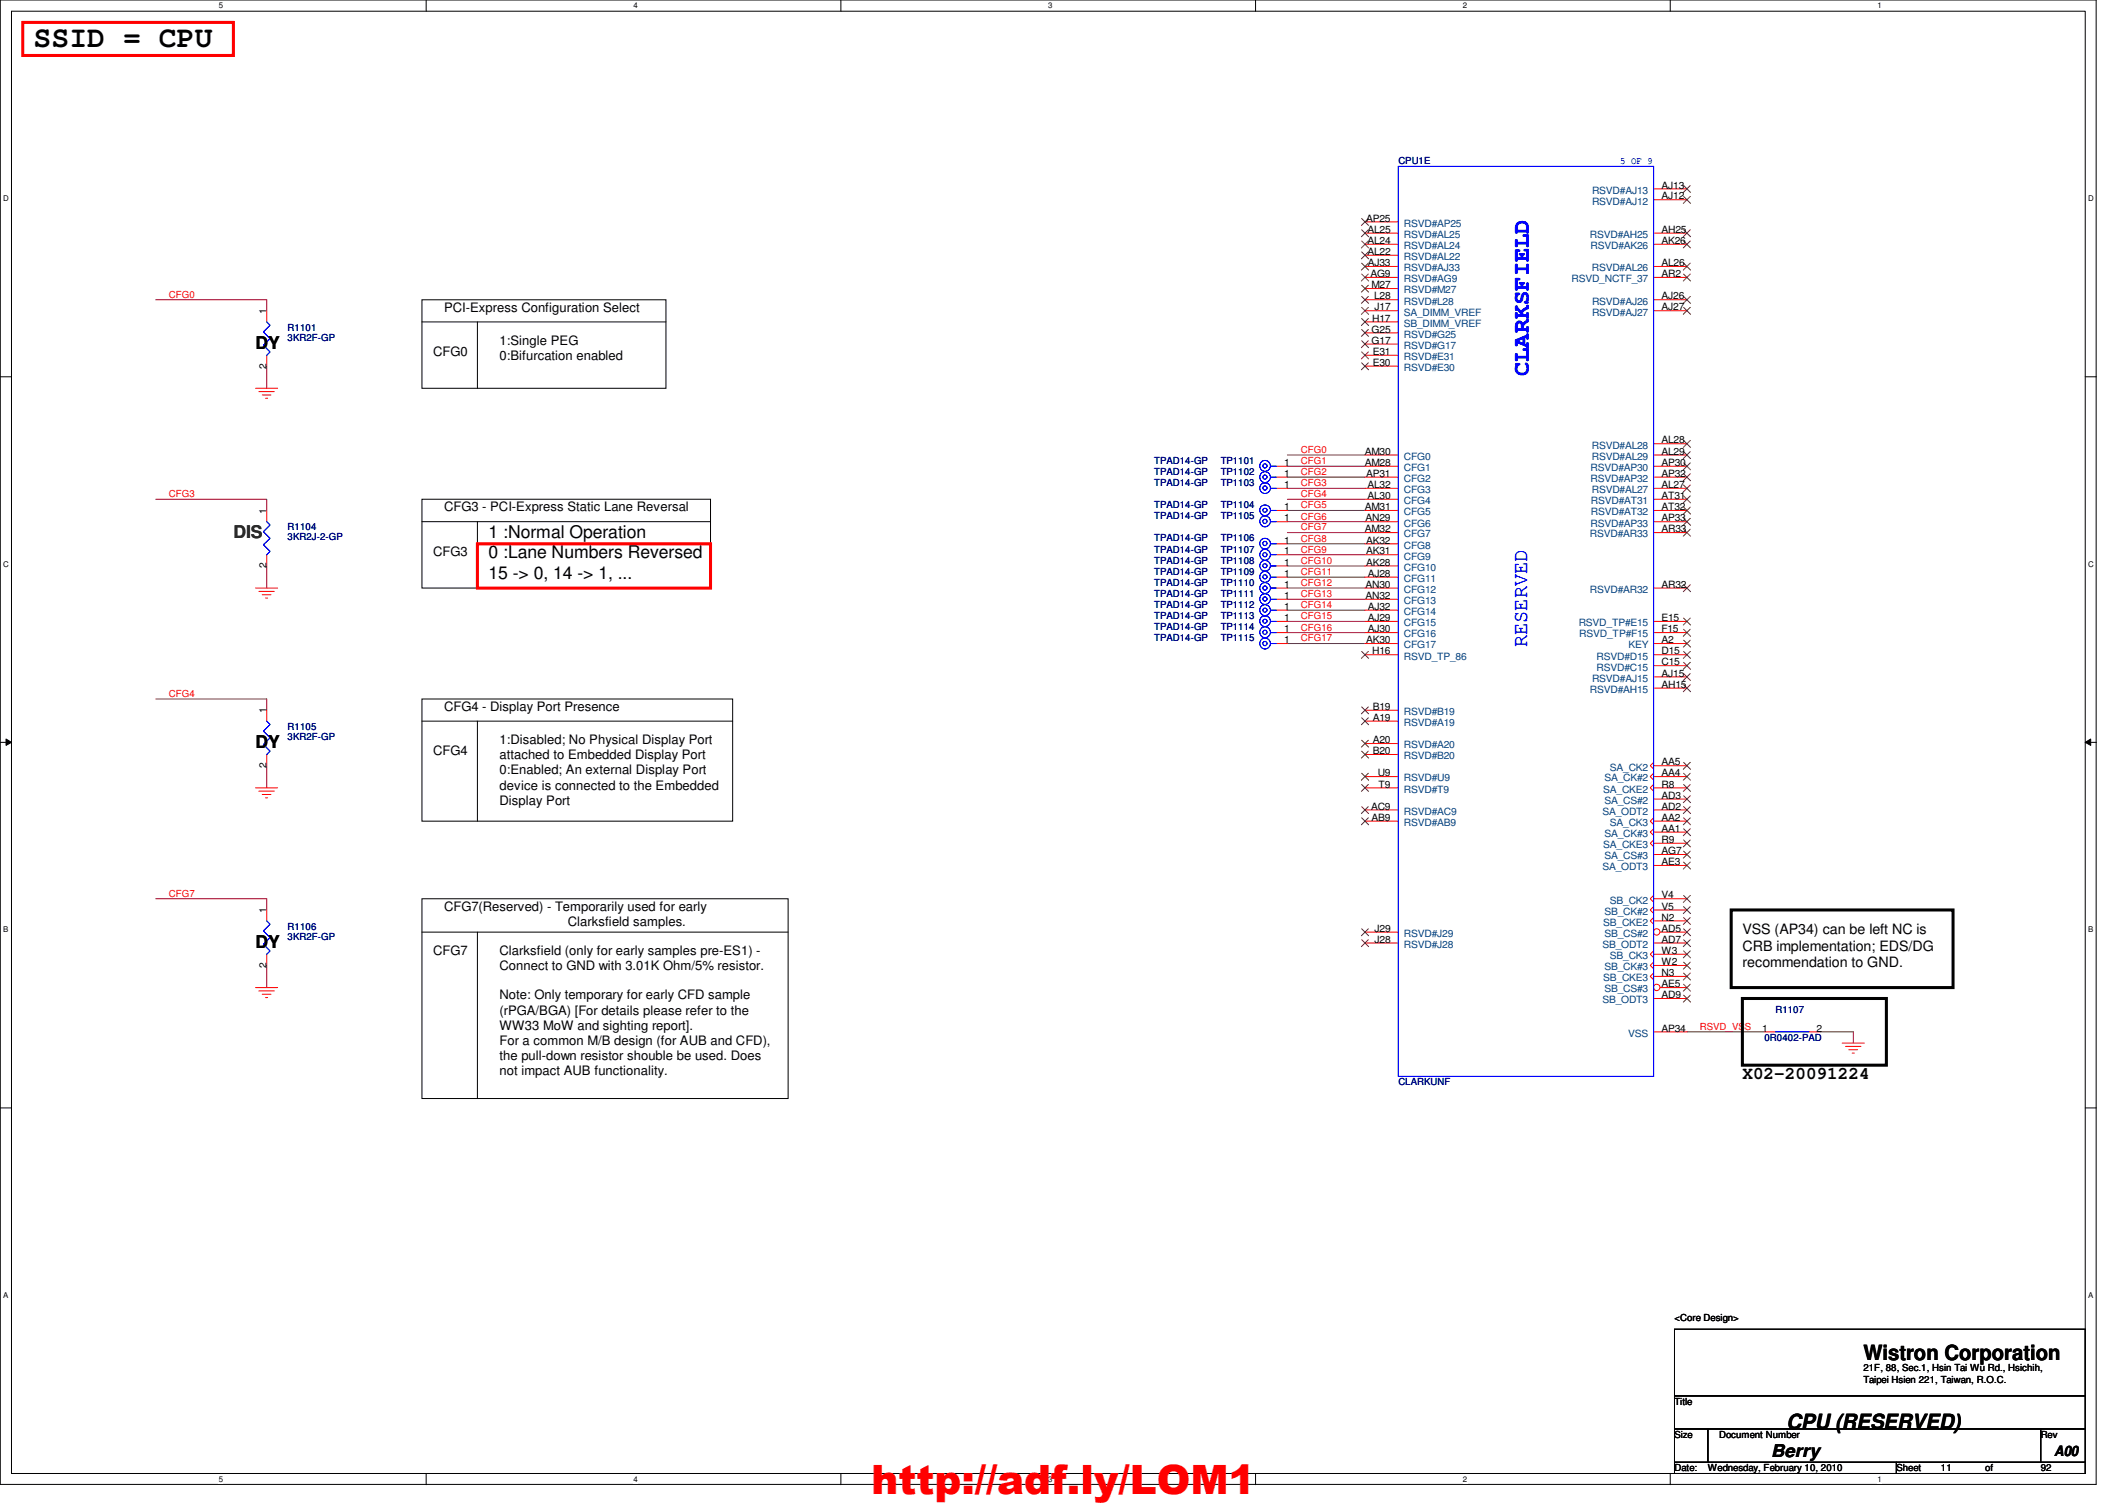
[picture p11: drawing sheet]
<svg xmlns="http://www.w3.org/2000/svg" width="297mm" height="210mm" viewBox="0 0 297 210" stroke-linecap="round" stroke-linejoin="round" font-family="sans-serif">
<path d="M0 0h292.7v207.3h-292.7zM1.6 1.6h289.6v204.2h-289.6z" fill="none" stroke="#000" stroke-width=".14"/>
<g fill="#fff">
<path d="M30.6 .2h.6v1.2h-.6z"/>
<path d="M30.6 206h.6v1.2h-.6z"/>
</g>
<path d="M59.5 0v1.6M59.5 205.8v1.5" fill="none" stroke="#000" stroke-width=".14"/>
<g fill="#fff">
<path d="M88.5 .2h.6v1.2h-.6z"/>
<path d="M88.5 206h.6v1.2h-.6z"/>
</g>
<path d="M117.4 0v1.6M117.4 205.8v1.5" fill="none" stroke="#000" stroke-width=".14"/>
<g fill="#fff">
<path d="M146.4 .2h.6v1.2h-.6z"/>
<path d="M146.4 206h.6v1.2h-.6z"/>
</g>
<path d="M175.3 0v1.6M175.3 205.8v1.5" fill="none" stroke="#000" stroke-width=".14"/>
<g fill="#fff">
<path d="M204.3 .2h.6v1.2h-.6z"/>
<path d="M204.3 206h.6v1.2h-.6z"/>
</g>
<path d="M233.3 0v1.6M233.3 205.8v1.5" fill="none" stroke="#000" stroke-width=".14"/>
<g fill="#fff">
<path d="M262.2 .2h.6v1.2h-.6z"/>
<path d="M262.2 206h.6v1.2h-.6z"/>
<path d="M.5 27.1h.7v1.2h-.7z"/>
<path d="M291.6 27.1h.8v1.2h-.8z"/>
<path d="M.5 78.1h.7v1.2h-.7z"/>
<path d="M291.6 78.1h.8v1.2h-.8z"/>
</g>
<path d="M0 52.6h1.6M291.2 52.6h1.6" fill="none" stroke="#000" stroke-width=".14"/>
<g fill="#fff">
<path d="M.5 129.2h.7v1.2h-.7z"/>
<path d="M291.6 129.2h.8v1.2h-.8z"/>
</g>
<path d="M0 103.7h1.6M.8 103.2l.8 .5-.8 .4zM291.2 103.7l.8-.5v.9zM291.2 103.7h1.6" fill="none" stroke="#000" stroke-width=".14"/>
<path d="M.8 103.2l.8 .5-.8 .4zM291.2 103.7l.8-.5v.9z" fill="#000"/>
<g fill="#fff">
<path d="M.5 180.3h.7v1.1h-.7z"/>
<path d="M291.6 180.3h.8v1.1h-.8z"/>
</g>
<g fill="none" stroke="#000" stroke-width=".14">
<path d="M58.9 41.9h34.1v12.3h-34.1zM58.9 45h34.1M66.7 45v9.2M58.9 69.7h40.3v12.4h-40.3zM58.9 72.9h40.3M66.7 72.9v9.2M58.9 97.6h43.4v17.1h-43.4zM58.9 100.7h43.4M66.7 100.7v14M58.9 125.5h51.2v27.9h-51.2zM58.9 130.2h51.2M66.7 130.2v23.2"/>
<path d="M0 154.7h1.6M291.2 154.7h1.6M233.8 185.6h57.4v9.3h-57.4zM233.8 194.9h57.4v4.7h-57.4zM233.8 199.6h4.7v4.6h-4.7zM238.5 199.6h46.5v4.6h-46.5zM285 199.6h6.2v4.6h-6.2zM233.8 204.2h31v1.6h-31zM264.8 204.2h26.4v1.6h-26.4z"/>
</g>
<g fill="none" stroke="#800040" stroke-width=".14">
<path d="M21.8 41.9h15.4v1.5M37.2 51.1v3.1M21.8 69.7h15.4v1.6M37.2 79v3.1M179.8 63.5h10.8M179.8 68.2h10.8M179.8 69.7h10.8M179.8 65.1h10.8M179.8 66.6h10.8M179.8 71.3h10.8M179.8 72.9h10.8M179.8 74.4h10.8"/>
<path d="M179.8 77.5h10.8M179.8 79h10.8M179.8 75.9h10.8M21.8 97.6h15.4v1.6M179.8 82.1h10.8M179.8 83.7h10.8M179.8 80.6h10.8M179.8 86.8h10.8M179.8 88.3h10.8M179.8 85.2h10.8M179.8 89.9h10.8M37.2 106.9v3.1"/>
<path d="M21.8 125.5h15.4v1.6M37.2 134.8v3.1M235.6 144.1h10.8M254.2 144.1h4.6v1.6"/>
</g>
<g fill="none" stroke="#f00" stroke-width=".14">
<path d="M230.9 32.6h4.7M230.9 34.1h4.7M35.7 54.2h3.1M36.1 54.7h2.2M36.6 55.2h1.2M37.1 55.6h.3M37.2 43.4v1.6M37.2 49.6v1.5M230.9 41.9h4.7M230.9 43.4h4.7M37.2 71.3v1.6M37.2 77.5v1.5"/>
<path d="M178.2 75.9h1.6M178.2 66.6h1.6M178.2 68.2h1.6M178.2 71.3h1.6M178.2 72.9h1.6M178.2 65.1h1.6M178.2 79h1.6M178.2 77.5h1.6M190.6 75.9h4.7M190.6 66.6h4.7M190.6 68.2h4.7M190.6 71.3h4.7"/>
<path d="M190.6 72.9h4.7M190.6 65.1h4.7M190.6 79h4.7M190.6 77.5h4.7M190.6 63.5h4.7M190.6 69.7h4.7M190.6 74.4h4.7M230.9 66.6h4.7M230.9 68.2h4.7M230.9 71.3h4.7M230.9 72.9h4.7M230.9 65.1h4.7"/>
<path d="M230.9 63.5h4.7M230.9 69.7h4.7M230.9 74.4h4.7M230.9 62h4.7M35.7 82.1h3.1M36.1 82.6h2.2M36.6 83.1h1.2M37.1 83.5h.3M37.2 99.2v1.5M178.2 83.7h1.6M178.2 86.8h1.6M178.2 88.3h1.6"/>
<path d="M178.2 82.1h1.6M178.2 85.2h1.6M178.2 89.9h1.6M178.2 80.6h1.6M190.6 83.7h4.7M190.6 86.8h4.7M190.6 88.3h4.7M190.6 82.1h4.7M190.6 85.2h4.7M190.6 89.9h4.7M190.6 80.6h4.7M190.6 91.4h4.7"/>
<path d="M190.6 99.2h4.7M230.9 82.1h4.7M35.7 110h3.1M36.1 110.5h2.2M36.6 111h1.2M37.1 111.4h.3M37.2 105.4v1.5M190.6 100.7h4.7M190.6 103.8h4.7M190.6 105.4h4.7M190.6 110h4.7M190.6 108.5h4.7"/>
<path d="M190.6 114.7h4.7M190.6 113.1h4.7M230.9 106.5l-.4 .4 .4 .5M230.9 108l-.4 .5 .4 .4M230.9 109.6l-.4 .4 .4 .5M230.9 114.2l-.4 .5 .4 .4M230.9 115.7l-.4 .5 .4 .5M230.9 117.3l-.4 .5 .4 .4M230.9 110h4.7M230.9 108.5h4.7M230.9 114.7h4.7M230.9 113.1h4.7"/>
<path d="M230.9 106.9h4.7M230.9 116.2h4.7M230.9 117.8h4.7M230.9 111.6h4.7M230.9 119.3h4.7M35.7 137.9h3.1M36.1 138.4h2.2M36.6 138.9h1.2M37.1 139.3h.3M190.6 131.7h4.7M190.6 130.2h4.7M230.9 125.1l-.4 .4 .4 .5"/>
<path d="M230.9 126.6l-.4 .5 .4 .5M230.9 128.1l-.4 .5 .4 .5M230.9 132.8l-.4 .5 .4 .4M230.9 134.4l-.4 .4 .4 .5M230.9 135.9l-.4 .5 .4 .4M230.9 120.9h4.7M230.9 125.5h4.7M230.9 127.1h4.7M230.9 128.6h4.7M230.9 133.3h4.7M230.9 134.8h4.7M230.9 136.4h4.7"/>
<path d="M246.4 144.1h1.5M252.6 144.1h1.6M257.3 145.7h3M257.7 146.1h2.2M258.2 146.6h1.2M258.7 147.1h.2"/>
</g>
<path d="M241.8 127.1h30.9v10.8h-30.9zM243.3 139.4h20.1v9.4h-20.1z" fill="none" stroke="#000" stroke-width=".42"/>
<path d="M3.2 3.1h29.4v4.6h-29.4zM66.7 75.9h32.5v6.2h-32.5z" fill="none" stroke="#f00" stroke-width=".42"/>
<g fill="none" stroke="#00f" stroke-width=".14">
<path d="M37.2 45l.5 .4-.9 1 .9 .9-.9 .9 .9 .9-.5 .5M37.2 72.9l.5 .4-.9 1 .9 .9-.9 .9 .9 .9-.5 .5M177.5 75.9h.7M177.5 66.6h.7M177.5 68.2h.7M177.5 71.3h.7M177.5 72.9h.7M177.5 65.1h.7M177.5 79h.7M177.5 77.5h.7M177.5 83.7h.7M177.5 86.8h.7"/>
<path d="M177.5 88.3h.7M177.5 82.1h.7M177.5 85.2h.7M177.5 89.9h.7M177.5 80.6h.7M37.2 100.7l.5 .5-.9 .9 .9 .9-.9 1 .9 .9-.5 .5M247.9 144.1h4.7"/>
<circle cx="176.7" cy="72.8" r=".3"/>
<circle cx="176.7" cy="77.5" r=".3"/>
<circle cx="176.7" cy="66.6" r=".3"/>
<circle cx="176.7" cy="68.2" r=".3"/>
<circle cx="176.7" cy="65.1" r=".3"/>
<circle cx="176.7" cy="75.9" r=".3"/>
<circle cx="176.7" cy="71.3" r=".29"/>
<circle cx="176.7" cy="79" r=".29"/>
<circle cx="176.7" cy="66.6" r=".75"/>
<circle cx="176.7" cy="72.8" r=".75"/>
<circle cx="176.7" cy="65.1" r=".75"/>
<circle cx="176.7" cy="77.5" r=".75"/>
<circle cx="176.7" cy="75.9" r=".75"/>
<circle cx="176.7" cy="79" r=".75"/>
<circle cx="176.7" cy="68.2" r=".75"/>
<circle cx="176.7" cy="71.3" r=".75"/>
<circle cx="176.7" cy="88.3" r=".3"/>
<circle cx="176.7" cy="85.2" r=".3"/>
<circle cx="176.7" cy="83.6" r=".3"/>
<circle cx="176.7" cy="80.6" r=".3"/>
<circle cx="176.7" cy="82.1" r=".3"/>
<circle cx="176.7" cy="89.9" r=".3"/>
<circle cx="176.7" cy="86.8" r=".29"/>
<circle cx="176.7" cy="80.5" r=".75"/>
<circle cx="176.7" cy="82.1" r=".75"/>
<circle cx="176.7" cy="88.3" r=".75"/>
<circle cx="176.7" cy="89.9" r=".75"/>
<circle cx="176.7" cy="85.2" r=".75"/>
<circle cx="176.7" cy="83.7" r=".75"/>
<circle cx="176.7" cy="86.8" r=".75"/>
</g>
<g fill="none" stroke="#804000" stroke-width=".14">
<path d="M235.1 32.1l1 1M235.1 33.7l1 .9M236 32.1l-.9 1M236 33.7l-.9 .9M235.1 41.4l1 1M235.1 42.9l1 1M236 41.4l-.9 1M236 42.9l-.9 1M235.1 61.5l1 1M235.1 63.1l1 1M235.1 64.6l1 1M235.1 66.2l1 .9"/>
<path d="M235.1 67.7l1 1M235.1 69.3l1 .9M235.1 70.8l1 1M235.1 72.4l1 1M235.1 73.9l1 1M236 61.5l-.9 1M236 63.1l-.9 1M236 64.6l-.9 1M236 66.2l-.9 .9M236 67.7l-.9 1M236 69.3l-.9 .9M236 70.8l-.9 1"/>
<path d="M236 72.4l-.9 1M236 73.9l-.9 1M190.2 91l.9 .9M190.2 98.7l.9 1M191.1 91l-1 .9M191.1 98.7l-1 1M235.1 81.7l1 .9M236 81.7l-.9 .9M190.2 100.2l.9 1M190.2 103.4l.9 1M190.2 104.9l.9 1M190.2 109.6l.9 .9"/>
<path d="M190.2 108l.9 1M190.2 114.2l.9 1M190.2 112.6l.9 1M191.1 114.2l-1 1M191.1 100.2l-1 1M191.1 103.4l-1 1M191.1 104.9l-1 1M191.1 109.6l-1 .9M191.1 108l-1 1M191.1 112.6l-1 1M235.1 106.5l1 .9M235.1 108l1 1"/>
<path d="M235.1 109.6l1 .9M235.1 114.2l1 1M235.1 115.7l1 1M235.1 117.3l1 1M235.1 111.1l1 1M235.1 118.9l1 .9M235.1 112.6l1 1M236 106.5l-.9 .9M236 108l-.9 1M236 109.6l-.9 .9M236 114.2l-.9 1M236 115.7l-.9 1"/>
<path d="M236 117.3l-.9 1M236 111.1l-.9 1M236 118.9l-.9 .9M236 112.6l-.9 1M190.2 131.2l.9 1M190.2 129.7l.9 1M191.1 131.2l-1 1M191.1 129.7l-1 1M235.1 120.4l1 1M235.1 125.1l1 .9M235.1 126.6l1 1M235.1 128.1l1 1"/>
<path d="M235.1 132.8l1 1M235.1 134.4l1 .9M235.1 135.9l1 1M236 120.4l-.9 1M236 125.1l-.9 .9M236 126.6l-.9 1M236 128.1l-.9 1M236 132.8l-.9 1M236 134.4l-.9 .9M236 135.9l-.9 1"/>
</g>
<circle cx="231.4" cy="130.1" r=".45" fill="#fff"/>
<g fill="none" stroke="#f00" stroke-width=".14">
<path d="M231.9 130.2h3.7"/>
<circle cx="231.4" cy="130.1" r=".45"/>
</g>
<path d="M235.1 129.7l1 1M236 129.7l-.9 1" fill="none" stroke="#804000" stroke-width=".14"/>
<circle cx="231.4" cy="137.9" r=".45" fill="#fff"/>
<g fill="none" stroke="#f00" stroke-width=".14">
<path d="M190.6 37.2h4.7M190.6 38.7h4.7M190.6 31h4.7M190.6 32.6h4.7M190.6 34.1h4.7M190.6 35.6h4.7M230.9 37.2h4.7M230.9 38.7h4.7M230.9 26.4h4.7M230.9 27.9h4.7M190.6 40.3h4.7M190.6 41.9h4.7"/>
<path d="M190.6 43.4h4.7M190.6 45h4.7M190.6 46.5h4.7M190.6 48h4.7M190.6 49.6h4.7M190.6 51.1h4.7M230.9 86.8h4.7M230.9 88.3h4.7M230.9 89.9h4.7M230.9 91.4h4.7M230.9 93h4.7M230.9 94.5h4.7"/>
<path d="M230.9 96.1h4.7M37.2 127.1v1.5M37.2 133.3v1.5M230.9 131.7h4.7M230.9 139.4h4.7M231.9 137.9h3.7M230.9 144.1h4.7"/>
<circle cx="231.4" cy="137.9" r=".45"/>
</g>
<g fill="none" stroke="#804000" stroke-width=".14">
<path d="M190.2 30.5l.9 1M190.2 32.1l.9 1M190.2 33.7l.9 .9M190.2 35.2l.9 1M190.2 36.7l.9 1M190.2 38.3l.9 .9M190.2 39.8l.9 1M191.1 30.5l-1 1M191.1 32.1l-1 1M191.1 33.7l-1 .9M191.1 35.2l-1 1M191.1 36.7l-1 1"/>
<path d="M191.1 38.3l-1 .9M191.1 39.8l-1 1M235.1 36.7l1 1M235.1 38.3l1 .9M235.1 25.9l1 1M235.1 27.4l1 1M236 36.7l-.9 1M236 38.3l-.9 .9M236 25.9l-.9 1M236 27.4l-.9 1M190.2 41.4l.9 1M190.2 42.9l.9 1"/>
<path d="M190.2 44.5l.9 1M190.2 46l.9 1M190.2 47.6l.9 1M190.2 49.1l.9 1M190.2 50.7l.9 .9M191.1 41.4l-1 1M191.1 42.9l-1 1M191.1 44.5l-1 1M191.1 46l-1 1M191.1 47.6l-1 1M191.1 49.1l-1 1M191.1 50.7l-1 .9"/>
<path d="M235.1 86.3l1 1M235.1 87.9l1 1M235.1 89.4l1 1M235.1 91l1 .9M235.1 92.5l1 1M235.1 94.1l1 .9M235.1 95.6l1 1M236 86.3l-.9 1M236 87.9l-.9 1M236 89.4l-.9 1M236 91l-.9 .9M236 92.5l-.9 1"/>
<path d="M236 94.1l-.9 .9M236 95.6l-.9 1M235.1 137.5l1 .9M235.1 131.2l1 1M235.1 139l1 1M236 137.5l-.9 .9M236 131.2l-.9 1M236 139l-.9 1"/>
</g>
<path d="M195.3 23.2h35.6v127.1h-35.6zM37.2 128.6l.5 .5-.9 .9 .9 .9-.9 1 .9 .9-.5 .5" fill="none" stroke="#00f" stroke-width=".14"/>
<text font-size="5.6" fill="#f00" x="121.7" y="208.7">http://adf.ly/LOM1</text>
<text font-size="4.1" x="4.7" y="6.6">SSID = CPU</text>
<text font-size="3.2" fill="#00f" x="213.5" y="52.5" transform="rotate(-90 213.5 52.5)">CLARKSFIELD</text>
<text font-size="2.9" fill="#00f" x="213.3" y="90.3" transform="rotate(-90 213.3 90.3)">RESERVED</text>
<g font-size="2.9">
<text x="260.2" y="189.9">Wistron Corporation</text>
<text x="249.5" y="199.5">CPU (RESERVED)</text>
</g>
<g font-size="2.5">
<text x="35.7" y="48.7">DY</text>
<text x="68.2" y="75.1">1 :Normal Operation</text>
<text x="68.2" y="78">0 :Lane Numbers Reversed</text>
<text x="68.2" y="80.9">15 -&gt; 0, 14 -&gt; 1, ...</text>
<text x="35.7" y="104.5">DY</text>
<text x="35.7" y="132.4">DY</text>
<text x="243.3" y="150.7">X02-20091224</text>
<text x="247.4" y="203.5">Berry</text>
</g>
<text font-size="2.5" fill="#008000" x="32.6" y="75.1">DIS</text>
<g font-size="2">
<text x="243.3" y="130.4">VSS (AP34) can be left NC is</text>
<text x="243.3" y="132.8">CRB implementation; EDS/DG</text>
<text x="243.3" y="135.1">recommendation to GND.</text>
<text x="286.8" y="203.3">A00</text>
</g>
<g font-size="1.8">
<text x="62" y="43.5">PCI-Express Configuration Select</text>
<text x="60.5" y="49.7">CFG0</text>
<text x="69.8" y="48.1">1:Single PEG</text>
<text x="69.8" y="50.2">0:Bifurcation enabled</text>
<text x="62" y="71.4">CFG3 - PCI-Express Static Lane Reversal</text>
<text x="60.5" y="77.6">CFG3</text>
<text x="62" y="99.3">CFG4 - Display Port Presence</text>
<text x="60.5" y="105.5">CFG4</text>
<text x="69.8" y="103.9">1:Disabled; No Physical Display Port</text>
<text x="69.8" y="106">attached to Embedded Display Port</text>
<text x="69.8" y="108.2">0:Enabled; An external Display Port</text>
<text x="69.8" y="110.3">device is connected to the Embedded</text>
<text x="69.8" y="112.4">Display Port</text>
<text x="62" y="127.2">CFG7(Reserved) - Temporarily used for early</text>
<text x="79.3" y="129.3">Clarksfield samples.</text>
<text x="60.5" y="133.3">CFG7</text>
<text x="69.8" y="133.3">Clarksfield (only for early samples pre-ES1) -</text>
<text x="69.8" y="135.5">Connect to GND with 3.01K Ohm/5% resistor.</text>
<text x="69.8" y="139.6">Note: Only temporary for early CFD sample</text>
<text x="69.8" y="141.7">(rPGA/BGA) [For details please refer to the</text>
<text x="69.8" y="143.8">WW33 MoW and sighting report].</text>
<text x="69.8" y="145.9">For a common M/B design (for AUB and CFD),</text>
<text x="69.8" y="148">the pull-down resistor shouble be used. Does</text>
<text x="69.8" y="150.2">not impact AUB functionality.</text>
</g>
<g font-size="1.4" fill="#000080">
<text x="195.3" y="22.9">CPU1E</text>
<text x="40.2" y="46.2">R1101</text>
<text x="40.2" y="47.6">3KR2F-GP</text>
<text x="161.2" y="64.8">TPAD14-GP</text>
<text x="170.5" y="64.8">TP1101</text>
<text x="161.2" y="66.3">TPAD14-GP</text>
<text x="161.2" y="67.9">TPAD14-GP</text>
<text x="161.2" y="71">TPAD14-GP</text>
<text x="170.5" y="66.3">TP1102</text>
<text x="170.5" y="67.9">TP1103</text>
<text x="170.5" y="71">TP1104</text>
<text x="40.2" y="74.1">R1104</text>
<text x="40.2" y="75.5">3KR2J-2-GP</text>
<text x="161.2" y="75.6">TPAD14-GP</text>
<text x="161.2" y="72.5">TPAD14-GP</text>
<text x="161.2" y="77.2">TPAD14-GP</text>
<text x="170.5" y="75.6">TP1106</text>
<text x="170.5" y="72.5">TP1105</text>
<text x="170.5" y="77.2">TP1107</text>
<text x="161.2" y="83.4">TPAD14-GP</text>
<text x="161.2" y="81.8">TPAD14-GP</text>
<text x="161.2" y="78.7">TPAD14-GP</text>
<text x="161.2" y="80.3">TPAD14-GP</text>
<text x="170.5" y="83.4">TP1111</text>
<text x="170.5" y="81.8">TP1110</text>
<text x="170.5" y="78.7">TP1108</text>
<text x="170.5" y="80.3">TP1109</text>
<text x="161.2" y="86.4">TPAD14-GP</text>
<text x="161.2" y="88">TPAD14-GP</text>
<text x="161.2" y="84.9">TPAD14-GP</text>
<text x="161.2" y="89.6">TPAD14-GP</text>
<text x="170.5" y="86.4">TP1113</text>
<text x="170.5" y="88">TP1114</text>
<text x="170.5" y="84.9">TP1112</text>
<text x="170.5" y="89.6">TP1115</text>
<text x="40.2" y="101.9">R1105</text>
<text x="40.2" y="103.3">3KR2F-GP</text>
<text x="40.2" y="129.8">R1106</text>
<text x="40.2" y="131.2">3KR2F-GP</text>
<text x="247.9" y="141.5">R1107</text>
<text x="246.4" y="145.3">0R0402-PAD</text>
<text x="195.3" y="151.6">CLARKUNF</text>
</g>
<text font-size="1.4" fill="#00f" x="226.3" y="22.9">5 OF 9</text>
<g font-size="1.4" fill="#004080">
<text x="222.3" y="27.1">RSVD#AJ13</text>
<text x="222.3" y="28.6">RSVD#AJ12</text>
<text x="196" y="31.7">RSVD#AP25</text>
<text x="196" y="33.2">RSVD#AL25</text>
<text x="196" y="34.8">RSVD#AL24</text>
<text x="222" y="33.2">RSVD#AH25</text>
<text x="222.1" y="34.8">RSVD#AK26</text>
<text x="196" y="36.3">RSVD#AL22</text>
<text x="196" y="37.9">RSVD#AJ33</text>
<text x="196" y="39.4">RSVD#AG9</text>
<text x="196" y="41">RSVD#M27</text>
<text x="219.5" y="39.4">RSVD_NCTF_37</text>
<text x="222.3" y="37.9">RSVD#AL26</text>
<text x="196" y="42.5">RSVD#L28</text>
<text x="196" y="44.1">SA_DIMM_VREF</text>
<text x="196" y="45.6">SB_DIMM_VREF</text>
<text x="196" y="47.2">RSVD#G25</text>
<text x="222.3" y="42.5">RSVD#AJ26</text>
<text x="222.3" y="44.1">RSVD#AJ27</text>
<text x="196" y="48.7">RSVD#G17</text>
<text x="196" y="50.3">RSVD#E31</text>
<text x="196" y="51.8">RSVD#E30</text>
<text x="196" y="64.2">CFG0</text>
<text x="196" y="65.8">CFG1</text>
<text x="222.1" y="65.8">RSVD#AP30</text>
<text x="222.3" y="62.7">RSVD#AL28</text>
<text x="222.3" y="64.2">RSVD#AL29</text>
<text x="196" y="67.3">CFG2</text>
<text x="196" y="68.9">CFG3</text>
<text x="196" y="70.4">CFG4</text>
<text x="196" y="72">CFG5</text>
<text x="222.1" y="67.3">RSVD#AP32</text>
<text x="222.2" y="70.4">RSVD#AT31</text>
<text x="222.2" y="72">RSVD#AT32</text>
<text x="222.3" y="68.9">RSVD#AL27</text>
<text x="196" y="73.5">CFG6</text>
<text x="196" y="75.1">CFG7</text>
<text x="196" y="76.6">CFG8</text>
<text x="222" y="75.1">RSVD#AR33</text>
<text x="222.1" y="73.5">RSVD#AP33</text>
<text x="196" y="78.1">CFG9</text>
<text x="196" y="79.7">CFG10</text>
<text x="196" y="81.3">CFG11</text>
<text x="196" y="82.8">CFG12</text>
<text x="222" y="82.8">RSVD#AR32</text>
<text x="196" y="84.4">CFG13</text>
<text x="196" y="85.9">CFG14</text>
<text x="196" y="87.5">CFG15</text>
<text x="196" y="89">CFG16</text>
<text x="220.5" y="87.5">RSVD_TP#E15</text>
<text x="220.6" y="89">RSVD_TP#F15</text>
<text x="196" y="90.6">CFG17</text>
<text x="196" y="92.1">RSVD_TP_86</text>
<text x="222.3" y="95.2">RSVD#AJ15</text>
<text x="223" y="92.1">RSVD#D15</text>
<text x="223" y="93.6">RSVD#C15</text>
<text x="227.4" y="90.6">KEY</text>
<text x="196" y="101.4">RSVD#A19</text>
<text x="196" y="99.9">RSVD#B19</text>
<text x="222" y="96.8">RSVD#AH15</text>
<text x="196" y="104.5">RSVD#A20</text>
<text x="196" y="106">RSVD#B20</text>
<text x="224.8" y="107.6">SA_CK2</text>
<text x="196" y="110.7">RSVD#T9</text>
<text x="196" y="109.1">RSVD#U9</text>
<text x="196" y="113.8">RSVD#AC9</text>
<text x="223.8" y="113.8">SA_ODT2</text>
<text x="223.9" y="110.7">SA_CKE2</text>
<text x="224.1" y="109.1">SA_CK#2</text>
<text x="224.1" y="112.3">SA_CS#2</text>
<text x="196" y="115.4">RSVD#AB9</text>
<text x="223.9" y="118.4">SA_CKE3</text>
<text x="224.1" y="116.9">SA_CK#3</text>
<text x="224.8" y="115.4">SA_CK3</text>
<text x="223.8" y="121.5">SA_ODT3</text>
<text x="224.1" y="120">SA_CS#3</text>
<text x="196" y="130.9">RSVD#J29</text>
<text x="223.9" y="129.3">SB_CKE2</text>
<text x="224.1" y="127.8">SB_CK#2</text>
<text x="224.1" y="130.9">SB_CS#2</text>
<text x="224.8" y="126.2">SB_CK2</text>
<text x="196" y="132.4">RSVD#J28</text>
<text x="223.8" y="132.4">SB_ODT2</text>
<text x="223.9" y="137">SB_CKE3</text>
<text x="224.1" y="135.5">SB_CK#3</text>
<text x="224.8" y="133.9">SB_CK3</text>
<text x="223.8" y="140.1">SB_ODT3</text>
<text x="224.1" y="138.6">SB_CS#3</text>
<text x="227.4" y="144.8">VSS</text>
</g>
<g font-size="1.4">
<text x="232" y="26.3">AJ13</text>
<text x="232" y="27.9">AJ12</text>
<text x="190.8" y="30.9">AP25</text>
<text x="191" y="32.5">AL25</text>
<text x="191" y="34.1">AL24</text>
<text x="191" y="35.6">AL22</text>
<text x="232" y="32.5">AH25</text>
<text x="232" y="34.1">AK26</text>
<text x="191" y="37.2">AJ33</text>
<text x="191.4" y="38.7">AG9</text>
<text x="191.5" y="40.3">M27</text>
<text x="191.9" y="41.8">L28</text>
<text x="232" y="41.8">AJ26</text>
<text x="232" y="37.2">AL26</text>
<text x="232" y="38.7">AR2</text>
<text x="37.2" y="43.9" transform="rotate(-90 37.2 43.9)">1</text>
<text x="191.6" y="46.4">G25</text>
<text x="191.6" y="44.9">H17</text>
<text x="191.9" y="43.3">J17</text>
<text x="232" y="43.3">AJ27</text>
<text x="37.2" y="51.5" transform="rotate(-90 37.2 51.5)">2</text>
<text x="191.6" y="48">G17</text>
<text x="191.7" y="49.6">E31</text>
<text x="191.7" y="51.1">E30</text>
<text x="179.3" y="65.1">1</text>
<text x="190.6" y="63.5">AM30</text>
<text x="190.6" y="65.1">AM28</text>
<text x="232" y="65.1">AP30</text>
<text x="232" y="61.9">AL28</text>
<text x="232" y="63.5">AL29</text>
<text x="37.2" y="71.8" transform="rotate(-90 37.2 71.8)">1</text>
<text x="179.3" y="66.6">1</text>
<text x="179.3" y="68.2">1</text>
<text x="179.3" y="71.2">1</text>
<text x="190.6" y="71.2">AM31</text>
<text x="190.8" y="66.6">AP31</text>
<text x="191" y="68.2">AL32</text>
<text x="191" y="69.7">AL30</text>
<text x="232" y="66.6">AP32</text>
<text x="232" y="68.2">AL27</text>
<text x="232" y="69.7">AT31</text>
<text x="232" y="71.2">AT32</text>
<text x="179.3" y="75.9">1</text>
<text x="179.3" y="72.8">1</text>
<text x="179.3" y="77.4">1</text>
<text x="190.6" y="74.3">AM32</text>
<text x="190.7" y="72.8">AN29</text>
<text x="190.8" y="75.9">AK32</text>
<text x="190.8" y="77.4">AK31</text>
<text x="232" y="74.3">AR33</text>
<text x="232" y="72.8">AP33</text>
<text x="37.2" y="79.4" transform="rotate(-90 37.2 79.4)">2</text>
<text x="179.3" y="83.7">1</text>
<text x="179.3" y="82.1">1</text>
<text x="179.3" y="79">1</text>
<text x="179.3" y="80.6">1</text>
<text x="190.7" y="82.1">AN30</text>
<text x="190.7" y="83.7">AN32</text>
<text x="190.8" y="79">AK28</text>
<text x="191" y="80.6">AJ28</text>
<text x="232" y="82.1">AR32</text>
<text x="179.3" y="86.7">1</text>
<text x="179.3" y="88.3">1</text>
<text x="179.3" y="85.2">1</text>
<text x="179.3" y="89.8">1</text>
<text x="190.8" y="89.8">AK30</text>
<text x="191" y="85.2">AJ32</text>
<text x="191" y="86.7">AJ29</text>
<text x="191" y="88.3">AJ30</text>
<text x="232" y="86.7">E15</text>
<text x="232" y="88.3">F15</text>
<text x="232" y="89.8">A2</text>
<text x="191.6" y="91.4">H16</text>
<text x="232" y="94.5">AJ15</text>
<text x="232" y="91.4">D15</text>
<text x="232" y="92.9">C15</text>
<text x="37.2" y="99.6" transform="rotate(-90 37.2 99.6)">1</text>
<text x="191.7" y="100.7">A19</text>
<text x="191.7" y="99.1">B19</text>
<text x="232" y="96.1">AH15</text>
<text x="37.2" y="107.3" transform="rotate(-90 37.2 107.3)">2</text>
<text x="191.7" y="103.8">A20</text>
<text x="191.7" y="105.3">B20</text>
<text x="232" y="106.9">AA5</text>
<text x="191.5" y="113.1">AC9</text>
<text x="192.4" y="108.4">U9</text>
<text x="192.5" y="110">T9</text>
<text x="232" y="110">R8</text>
<text x="232" y="108.4">AA4</text>
<text x="232" y="111.5">AD3</text>
<text x="232" y="113.1">AD2</text>
<text x="191.6" y="114.6">AB9</text>
<text x="232" y="117.7">R9</text>
<text x="232" y="116.2">AA1</text>
<text x="232" y="119.3">AG7</text>
<text x="232" y="114.6">AA2</text>
<text x="232" y="120.8">AE3</text>
<text x="232" y="125.5">V4</text>
<text x="37.2" y="127.5" transform="rotate(-90 37.2 127.5)">1</text>
<text x="191.9" y="131.7">J28</text>
<text x="191.9" y="130.1">J29</text>
<text x="232" y="128.6">N2</text>
<text x="232" y="127">V5</text>
<text x="232" y="130.1">AD5</text>
<text x="232" y="131.7">AD7</text>
<text x="37.2" y="135.2" transform="rotate(-90 37.2 135.2)">2</text>
<text x="232" y="136.3">N3</text>
<text x="232" y="134.8">W2</text>
<text x="232" y="137.9">AE5</text>
<text x="232" y="133.2">W3</text>
<text x="232" y="139.4">AD9</text>
<text x="232" y="144.1">AP34</text>
<text x="246.1" y="144.1">1</text>
<text x="253.7" y="144.1">2</text>
<text x="233.8" y="184.5">&lt;Core Design&gt;</text>
<text x="260.2" y="191.5">21F, 88, Sec.1, Hsin Tai Wu Rd., Hsichih,</text>
<text x="233.8" y="196.2">Title</text>
<text x="260.2" y="193.1">Taipei Hsien 221, Taiwan, R.O.C.</text>
<text x="233.8" y="200.8">Size</text>
<text x="240.1" y="200.8">Document Number</text>
<text x="285" y="200.8">Rev</text>
<text x="233.8" y="205.4">Date:</text>
<text x="238.5" y="205.4">Wednesday, February 10, 2010</text>
<text x="264.8" y="205.4">Sheet</text>
<text x="271.1" y="205.4">11</text>
<text x="277.2" y="205.4">of</text>
<text x="285" y="205.4">92</text>
</g>
<g font-size="1.4" fill="#f00">
<text x="23.6" y="41.6">CFG0</text>
<text x="181.6" y="63.2">CFG0</text>
<text x="181.6" y="64.8">CFG1</text>
<text x="23.6" y="69.4">CFG3</text>
<text x="181.6" y="67.9">CFG3</text>
<text x="181.6" y="69.4">CFG4</text>
<text x="181.6" y="66.3">CFG2</text>
<text x="181.6" y="71">CFG5</text>
<text x="181.6" y="72.6">CFG6</text>
<text x="181.6" y="74.1">CFG7</text>
<text x="181.6" y="77.2">CFG9</text>
<text x="181.6" y="75.6">CFG8</text>
<text x="181.6" y="78.7">CFG10</text>
<text x="181.6" y="81.8">CFG12</text>
<text x="181.6" y="83.4">CFG13</text>
<text x="181.6" y="80.3">CFG11</text>
<text x="181.6" y="86.5">CFG15</text>
<text x="181.6" y="88.1">CFG16</text>
<text x="181.6" y="84.9">CFG14</text>
<text x="181.6" y="89.6">CFG17</text>
<text x="23.6" y="97.3">CFG4</text>
<text x="23.6" y="125.2">CFG7</text>
<text x="237.4" y="143.8">RSVD_VSS</text>
</g>
<g font-size="1.1">
<text x="30.6" y="1.2">5</text>
<text x="88.5" y="1.2">4</text>
<text x="146.4" y="1.2">3</text>
<text x="204.3" y="1.2">2</text>
<text x="262.2" y="1.2">1</text>
<text x=".5" y="28.1">D</text>
<text x="291.6" y="28.1">D</text>
<text x=".5" y="79.1">C</text>
<text x="291.6" y="79.1">C</text>
<text x=".5" y="130.2">B</text>
<text x="291.6" y="130.2">B</text>
<text x=".5" y="181.2">A</text>
<text x="291.6" y="181.2">A</text>
<text x="30.6" y="207">5</text>
<text x="88.5" y="207">4</text>
<text x="146.4" y="207">3</text>
<text x="204.3" y="207">2</text>
<text x="262.2" y="207">1</text>
</g>
</svg>
